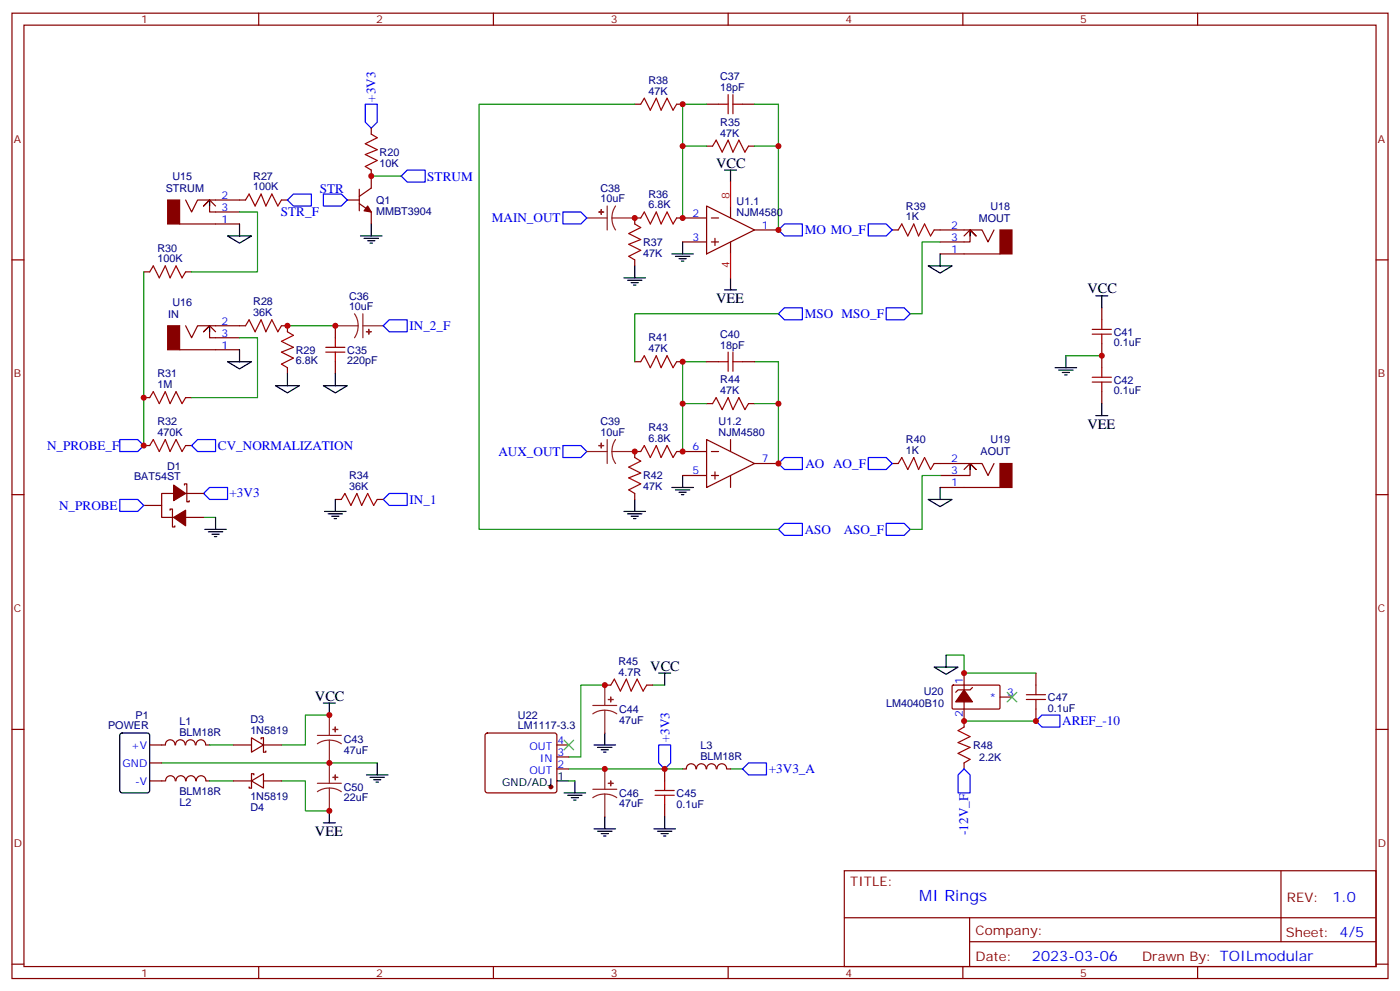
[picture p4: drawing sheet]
<svg xmlns="http://www.w3.org/2000/svg" width="412mm" height="292mm" viewBox="0 0 412 292" stroke-linecap="round" stroke-linejoin="round" font-family="sans-serif">
<g fill="none" stroke="#870000" stroke-width=".35">
<path d="M3.5 3.9h405.4v284.3h-405.4zM7.1 7.4h398.2v277.3h-398.2zM76.2 3.9v3.5M145.3 3.9v3.5M214.5 3.9v3.5M283.6 3.9v3.5M352.8 3.9v3.5M109.4 37.7v1.8M187 30.7h1.7M199.3 30.7h1.8M208.1 30.7h3.6M218.7 30.7h3.5"/>
<path d="M54.7 58.9l1.7 3.5 1.8-3.5h14.1M82.9 58.9h1.8M102.3 58.9h3.5M105.8 60l3.6 2.4v3.6M105.8 55.7v6.4M109.4 50.1v5.3l-3.6 2.5M208.1 43h1.8M220.5 43h1.7M3.5 76.6h3.6M52.9 66h17.7M63.5 60.7l-1.8-1.8-1.7 1.8 1.7-1.8v3.5h8.9M187 76.6v1.7"/>
<path d="M188.7 64.2h-1.7v1.8M199.3 64.2h8.8M201.1 71.3h7M208.1 60.7l14.1 7-14.1 7.1zM209.5 64.2h2.2M209.5 71.3h2.2M210.6 70.2v2.1M215.2 60.7v3.5M215.2 71.3v3.5M222.2 67.7h7.1M262.8 67.7h1.8M275.2 67.7h14.1l1.7 3.6 1.8-3.6"/>
<path d="M276.9 74.8h17.7M284 69.5l1.8-1.8 1.7 1.8-1.7-1.8v3.6h-8.9M405.3 76.6h3.6M42.3 80.1h1.8M54.7 96l1.7 3.5 1.8-3.5h14.1M54.7 80.1h1.7M63.5 97.7l-1.8-1.7-1.7 1.7 1.7-1.7v3.5h8.9M82.9 96h1.8v1.7M98.8 96v3.5M324.6 90.7v3.5M42.3 117.1h1.8M52.9 103h17.7"/>
<path d="M54.7 117.1h1.7M84.7 108.3v1.8M98.8 106.5v3.6M187 106.5h1.7M199.3 106.5h1.8M208.1 106.5h3.6M208.1 118.9h1.8M218.7 106.5h3.5M220.5 118.9h1.7M324.6 101.2v7.1M324.6 115.4v3.5M42.3 131.2h1.8"/>
<path d="M54.7 131.2h1.7M188.7 133h-1.7v1.8M199.3 133h8.8M208.1 129.5l14.1 7-14.1 7.1zM209.5 133h2.2M210.6 139v2.1M215.2 129.5v3.5M222.2 136.5h7.1M262.8 136.5h1.8M275.2 136.5h14.1l1.7 3.6 1.8-3.6M284 138.3l1.8-1.8 1.7 1.8-1.7-1.8v3.6h-8.9M3.5 145.7h3.6"/>
<path d="M42.3 148.9h5.3M50.1 150.3v-.4h.7v5.3h.7v-.3M51.2 145.3h-3.6v7.1h3.6M54.3 142.9v-.4h.7v5.3h.7v-.3M54.7 152.4h5.3M54.7 145.3h5.3M98.8 147.1h1.7M111.1 147.1h1.8M187 145.3v1.8M201.1 140.1h7M209.5 140.1h2.2M215.2 140.1v3.5"/>
<path d="M276.9 143.6h17.7M405.3 145.7h3.6M284 198.3v15.8M305.2 198.3v3.5M3.5 214.8h3.6M44.1 219.4h4.6M48.7 219.4a1.41 1.41 0 0 1 1.4-1.5 1.41 1.41 0 0 1 1.4 1.5M51.7 219.4a1.41 1.41 0 0 1 1.4-1.5 1.41 1.41 0 0 1 1.4 1.5M54.7 219.4a1.41 1.41 0 0 1 1.4-1.5 1.41 1.41 0 0 1 1.4 1.5M57.7 219.4a1.41 1.41 0 0 1 1.5-1.5 1.41 1.41 0 0 1 1.4 1.5M60.7 219.4h1M68.8 219.4h5.3"/>
<path d="M74.1 217.3l3.5 2.1-3.5 2.1zM76.9 217.7v-.4h.7v4.2h.7v-.3M77.6 219.4h5.3M143.1 216.1l.5-.2h19.7l.5 .2 .2 .5v16.2l-.2 .5-.5 .2h-19.7l-.5-.2-.2-.5v-16.2zM164 219.4h3.6M178.2 201.8h1.7M190.5 201.8h1.8M280.5 202l.3-.2h13.6l.2 .3-.1 6.6-.3 .1h-13.6l-.1-.3zM286.5 202.5l-.7 .7h-3.6l-.7 .7M294.6 205.3h3.5M305.2 208.8v3.6M405.3 214.8h3.6"/>
<path d="M44.1 230h4.6M44.1 224.7h3.5M51.6 230a1.41 1.41 0 0 0-1.4-1.5 1.41 1.41 0 0 0-1.4 1.5M54.7 230a1.41 1.41 0 0 0-1.4-1.5 1.41 1.41 0 0 0-1.5 1.5M57.6 230a1.41 1.41 0 0 0-1.4-1.5 1.41 1.41 0 0 0-1.4 1.5M60.6 230a1.41 1.41 0 0 0-1.4-1.5 1.41 1.41 0 0 0-1.4 1.5M60.7 230h1M68.8 230h5.3M74.1 230l3.5-2.1v4.2zM74.8 228.2v-.3h-.7v4.2h-.7v-.3M77.6 230h5.3M164 226.5h3.6"/>
<path d="M164 223h3.6M195.8 226.5v3.5M195.8 237.1v3.5M205 226.5a1.41 1.41 0 0 0-1.4-1.5 1.41 1.41 0 0 0-1.4 1.5h-1.1M205.2 226.5a1.41 1.41 0 0 1 1.4-1.5 1.41 1.41 0 0 1 1.4 1.5M208.2 226.5a1.41 1.41 0 0 1 1.4-1.5 1.41 1.41 0 0 1 1.4 1.5M211.2 226.5a1.41 1.41 0 0 1 1.4-1.5 1.41 1.41 0 0 1 1.4 1.5M214.1 226.5h1.1M284 224.7v1.8M248.7 256.5h156.6v28.2h-156.6zM377.3 256.5v20.9M248.7 270.3h156.5"/>
<path d="M285.6 277.4h119.6M285.6 270.3v14.1M3.5 284h3.6M76.2 284.7v3.5M145.3 284.7v3.5M214.5 284.7v3.5M283.6 284.7v3.5M352.8 284.7v3.5M405.3 284h3.6"/>
</g>
<g fill="none" stroke="#00f" stroke-width=".35">
<path d="M107.6 30.7h3.5v5.3l-1.7 1.7-1.8-1.7zM86.4 57.2h5.3v3.5h-5.3l-1.7-1.8zM95.2 57.2h5.3l1.8 1.7-1.8 1.8h-5.3zM118.2 51.9l1.7-1.8h5.3v3.5h-5.3zM165.8 62.4h5.3l1.8 1.8-1.8 1.8h-5.3zM229.3 67.7l1.8-1.7h5.3v3.5h-5.3zM255.8 66h5.3l1.7 1.7-1.7 1.8h-5.3zM112.9 96l1.8-1.8h5.2v3.5h-5.2zM229.3 92.4l1.8-1.7h5.3v3.5h-5.3zM261.1 90.7h5.2l1.8 1.7-1.8 1.8h-5.2zM35.3 129.5h5.3l1.7 1.7-1.7 1.8h-5.3zM56.4 131.2l1.8-1.7h5.3v3.5h-5.3z"/>
<path d="M165.8 131.2h5.3l1.8 1.8-1.8 1.8h-5.3zM229.3 136.5l1.8-1.7h5.3v3.5h-5.3zM255.8 134.8h5.3l1.7 1.7-1.7 1.8h-5.3zM35.3 147.1h5.3l1.7 1.8-1.7 1.7h-5.3zM60 145.3l1.7-1.7h5.3v3.5h-5.3zM112.9 147.1l1.8-1.8h5.2v3.6h-5.2zM229.3 155.9l1.8-1.7h5.3v3.5h-5.3zM261.1 154.2h5.2l1.8 1.7-1.8 1.8h-5.2zM194 219.4h3.6v5.3l-1.8 1.8-1.8-1.8zM306.9 210.6h5.3v3.5h-5.3l-1.7-1.7zM218.7 226.5l1.8-1.8h5.3v3.5h-5.3zM282.2 228.2l1.8-1.7 1.8 1.7v5.3h-3.6z"/>
</g>
<g fill="none" stroke="#a10000" stroke-width=".35">
<path d="M109.4 39.5l1.7 1.1-3.5 1.7 3.5 1.8-3.5 1.4 3.5 1.8-3.5 1.7 1.8 1.1M188.7 30.7l1.1-1.8 1.8 3.6 1.7-3.6 1.4 3.6 1.8-3.6 1.8 3.6 1-1.8M211.7 30.7h2.8M214.5 27.9v5.6M215.9 30.7h2.8M215.9 27.9v5.6M72.3 58.9l1.1-1.7 1.7 3.5 1.8-3.5 1.4 3.5 1.8-3.5 1.7 3.5 1.1-1.8M209.9 43l1.1-1.7 1.7 3.5 1.8-3.5 1.4 3.5 1.8-3.5 1.7 3.5 1.1-1.8M187 66l1.7 1-3.5 1.8 3.5 1.8-3.5 1.4 3.5 1.7-3.5 1.8 1.8 1.1M188.7 64.2l1.1-1.8 1.8 3.6 1.7-3.6 1.4 3.6 1.8-3.6 1.8 3.6 1-1.8M264.6 67.7l1-1.7 1.8 3.5 1.8-3.5 1.4 3.5 1.7-3.5 1.8 3.5 1.1-1.8M44.1 80.1l1.1-1.8 1.7 3.5 1.8-3.5 1.4 3.5 1.8-3.5 1.7 3.5 1.1-1.7"/>
<path d="M72.3 96l1.1-1.8 1.7 3.5 1.8-3.5 1.4 3.5 1.8-3.5 1.7 3.5 1.1-1.7M84.7 97.7l1.7 1.1-3.5 1.7 3.5 1.8-3.5 1.4 3.5 1.8-3.5 1.7 1.8 1.1M98.8 99.5v2.8M321.7 98.4h5.7M321.7 97h5.7M324.6 94.2v2.8M324.6 98.4v2.8M44.1 117.1l1.1-1.7 1.7 3.5 1.8-3.5 1.4 3.5 1.8-3.5 1.7 3.5 1.1-1.8M96 102.3h5.6M96 103.7h5.6M98.8 103.7v2.8M188.7 106.5l1.1-1.7 1.8 3.5 1.7-3.5 1.4 3.5 1.8-3.5 1.8 3.5 1-1.8"/>
<path d="M209.9 118.9l1.1-1.8 1.7 3.6 1.8-3.6 1.4 3.6 1.8-3.6 1.7 3.6 1.1-1.8M211.7 106.5h2.8M214.5 103.7v5.7M215.9 103.7v5.7M215.9 106.5h2.8M321.7 112.5h5.7M321.7 111.1h5.7M324.6 108.3v2.8M324.6 112.5v2.9M44.1 131.2l1.1-1.7 1.7 3.5 1.8-3.5 1.4 3.5 1.8-3.5 1.7 3.5 1.1-1.8M187 134.8l1.7 1-3.5 1.8 3.5 1.7-3.5 1.5 3.5 1.7-3.5 1.8 1.8 1M188.7 133l1.1-1.8 1.8 3.6 1.7-3.6 1.4 3.6 1.8-3.6 1.8 3.6 1-1.8"/>
<path d="M264.6 136.5l1-1.7 1.8 3.5 1.8-3.5 1.4 3.5 1.7-3.5 1.8 3.5 1.1-1.8M100.5 147.1l1.1-1.8 1.8 3.6 1.7-3.6 1.4 3.6 1.8-3.6 1.8 3.6 1-1.8M179.9 201.8l1.1-1.8 1.7 3.6 1.8-3.6 1.4 3.6 1.8-3.6 1.7 3.6 1.1-1.8M284 214.1l-1.8 1.1 3.6 1.8-3.6 1.7 3.6 1.4-3.6 1.8 3.6 1.8-1.8 1M302.3 206h5.7M302.3 204.6h5.7M305.2 201.8v2.8M305.2 206v2.8M193 234.2h5.6M193 232.8h5.6M195.8 230v2.8M195.8 234.2v2.9"/>
</g>
<g fill="#870000" stroke="#870000" stroke-width=".35">
<path d="M108.3 60.7l1.1 1.7-2.2-.3z"/>
<path d="M49.4 58.9h3.5v7.1h-3.5z"/>
<path d="M49.4 96h3.5v7h-3.5z"/>
<path d="M294.6 67.7h3.5v7.1h-3.5z"/>
<path d="M294.6 136.5h3.5v7.1h-3.5z"/>
<path d="M284 203.2l2.5 3.5h-5z"/>
<path d="M51.2 142.9l3.5 2.4-3.5 2.2z"/>
<path d="M51.2 152.4l3.5-2.1v4.6z"/>
<circle cx="162.3" cy="231.8" r=".53"/>
</g>
<g fill="none" stroke="#008700" stroke-width=".35">
<path d="M187 30.7h-45.9v125.2h88.2M208.1 30.7h-7v33.5M222.2 30.7h7.1v37M109.4 51.9h8.8M201.1 43h7M222.2 43h7.1M70.6 62.4h5.2v17.7h-19.4M276.9 71.3h-5.3v21.1h-3.5M42.3 80.1v51.1M70.6 99.5h5.2v17.6h-19.4M84.7 96h14.1M229.3 92.4h-42.3v14.1"/>
<path d="M201.1 118.9h7M208.1 106.5h-7v26.5M222.2 106.5h7.1v30M222.2 118.9h7.1M314 104.8h10.6M60 152.4h3.5M276.9 140.1h-5.3v15.8h-3.5M278.7 193h5.3v5.3h21.2M61.7 219.4h7.1M97 210.6h-7v8.8h-7.1M178.2 201.8h-7.1v21.2h-3.5M192.3 201.8h3.5"/>
<path d="M284 212.4h21.2M47.6 224.7h63.5M61.7 230h7.1M82.9 230h7.1v8.8h7M167.6 230h1.7M167.6 226.5h33.5M215.2 226.5h3.5"/>
</g>
<g fill="none" stroke="#000" stroke-width=".35">
<path d="M61.7 58.9v1.8M213.4 50.1h3.6M215.2 50.1v3.5M67 69.5h7.1l-3.5 2.1zM70.6 66v3.5M106.2 69.5h6.3M107.2 70.2h4.3M108.3 70.9h2.1M109 71.6h.7M109.4 66v3.5M187 78.3v3.5M197.9 74.8h6.4"/>
<path d="M199 75.5h4.2M200 76.2h2.1M200.7 76.9h.7M201.1 71.3v3.5M273.4 78.3h7.1l-3.6 2.1zM276.9 74.8v3.5M285.8 67.7v1.8M61.7 96v1.7M183.8 81.8h6.3M184.9 82.6h4.2M185.9 83.3h2.1M186.6 84h.7"/>
<path d="M213.4 85.4h3.6M215.2 81.8v3.6M322.8 87.1h3.5M324.6 87.1v3.6M67 106.5h7.1l-3.5 2.2zM70.6 103v3.5M81.1 113.6h7.1l-3.5 2.1zM84.7 110.1v3.5M95.2 113.6h7.1l-3.5 2.1zM98.8 110.1v3.5M310.8 108.3h6.3M311.9 109h4.2"/>
<path d="M312.9 109.7h2.1M313.6 110.4h.7M314 104.8v3.5M324.6 118.9v3.5M285.8 136.5v1.8M322.8 122.4h3.5M60.3 155.9h6.4M61.4 156.6h4.2M62.4 157.3h2.2M63.1 158h.8M63.5 152.4v3.5M95.6 150.6h6.4"/>
<path d="M96.7 151.3h4.2M97.7 152h2.1M98.4 152.8h.7M98.8 147.1v3.5M183.8 150.6h6.3M184.9 151.3h4.2M185.9 152h2.1M186.6 152.8h.7M187 147.1v3.5M197.9 143.6h6.4M199 144.3h4.2M200 145h2.1"/>
<path d="M200.7 145.7h.7M201.1 140.1v3.5M273.4 147.1h7.1l-3.6 2.1zM276.9 143.6v3.5M194 198.3h3.6M195.8 198.3v3.5M275.2 196.5h7l-3.5 2.1zM278.7 193v3.5M35.5 216.1l.5-.2h7.4l.6 .4 .1 16.5-.5 .7h-7.6l-.7-.4v-16.5zM95.2 207.1h3.6M97 207.1v3.5M175 219.4h6.3"/>
<path d="M178.2 215.9v3.5M97 238.8v3.6M107.9 228.2h6.4M109 229h4.2M110.1 229.7h2.1M110.8 230.4h.7M111.1 224.7v3.5M164 230h3.6M166.2 233.5h6.3M167.2 234.2h4.2M168.3 235h2.1M169 235.7h.7"/>
<path d="M169.3 230v3.5M176 220.1h4.3M177.1 220.8h2.1M177.8 221.5h.7M95.2 242.4h3.6M175 244.1h6.3M176 244.8h4.3M177.1 245.5h2.1M177.8 246.2h.7M178.2 240.6v3.5M192.6 244.1h6.4M193.7 244.8h4.2"/>
<path d="M194.7 245.5h2.1M195.4 246.2h.7M195.8 240.6v3.5"/>
</g>
<g fill="none" stroke="#8c2424" stroke-width=".35">
<path d="M172.9 64.2h6M178.9 60.7v7M180.3 64.2l.2 1.9 .8 1.6M180.3 64.2h6.7M181.3 60.7l-.8 1.7-.2 1.8M98.8 96h6.7M104.4 92.4l.8 1.7 .3 1.9M105.5 96l-.3 1.8-.8 1.7M106.9 96h6M106.9 92.4v7.1M172.9 133h6M178.9 129.5v7"/>
<path d="M180.3 133l.2 1.8 .8 1.7M180.3 133h6.7M181.3 129.5l-.8 1.6-.2 1.9M93.5 216.6h7M97 218l-1.8 .3-1.7 .8M97 218l1.9 .3 1.6 .8M97 210.6v6M97 218v12.7M174.6 207.8h7.1M178.2 209.2l-1.9 .2-1.7 .9M178.2 209.2l1.8 .2 1.7 .9M178.2 201.8v6"/>
<path d="M178.2 209.2v6.7M93.5 230.7h7M97 232.1l-1.8 .3-1.7 .8M97 232.1l1.9 .3 1.6 .8M97 232.1v6.7M174.6 232.5h7.1M178.2 233.9l-1.9 .2-1.7 .9M178.2 233.9l1.8 .2 1.7 .9M178.2 226.5v6M178.2 233.9v6.7"/>
</g>
<g fill="#8c2424" stroke="#8c2424" stroke-width=".35">
<path d="M108.6 97l.1 1.4z"/>
<path d="M107.9 97.7h1.5z"/>
<path d="M177.1 61.7v1.4z"/>
<path d="M176.4 62.4l1.4 .1z"/>
<path d="M177.1 130.5v1.4z"/>
<path d="M176.4 131.2l1.4 .1z"/>
<path d="M98.1 229h1.4z"/>
<path d="M98.7 228.2l.1 1.5z"/>
<path d="M98.1 214.8l1.4 .1z"/>
<path d="M98.7 214.1l.1 1.4z"/>
<path d="M179.2 206l1.4 .1z"/>
<path d="M179.9 205.3v1.4z"/>
<path d="M179.2 230.7l1.4 .1z"/>
<path d="M179.9 230v1.4z"/>
</g>
<path d="M166.2 218l2.8 2.8M169 218l-2.8 2.8M296.7 203.9l2.8 2.8M299.5 203.9l-2.8 2.8" fill="none" stroke="#3c3" stroke-width=".35"/>
<path d="M215.2 53.6v7.1M215.2 74.8v7" fill="none" stroke="#f00" stroke-width=".35"/>
<g fill="#c00">
<circle cx="109.4" cy="51.9" r=".88"/>
<circle cx="98.8" cy="96" r=".88"/>
<circle cx="84.7" cy="96" r=".88"/>
<circle cx="42.3" cy="117.1" r=".88"/>
<circle cx="201.1" cy="43" r=".88"/>
<circle cx="187" cy="64.2" r=".88"/>
<circle cx="201.1" cy="30.7" r=".88"/>
<circle cx="187" cy="133" r=".88"/>
<circle cx="201.1" cy="106.5" r=".88"/>
<circle cx="201.1" cy="118.9" r=".88"/>
<circle cx="324.6" cy="104.8" r=".88"/>
<circle cx="97" cy="238.8" r=".88"/>
<circle cx="97" cy="210.6" r=".88"/>
<circle cx="97" cy="224.7" r=".88"/>
<circle cx="178.2" cy="201.8" r=".88"/>
<circle cx="195.8" cy="226.5" r=".88"/>
<circle cx="178.2" cy="226.5" r=".88"/>
<circle cx="305.2" cy="212.4" r=".88"/>
<circle cx="284" cy="198.3" r=".88"/>
<circle cx="284" cy="212.4" r=".88"/>
<circle cx="201.1" cy="64.2" r=".88"/>
<circle cx="201.1" cy="133" r=".88"/>
<circle cx="42.3" cy="131.2" r=".88"/>
<circle cx="229.3" cy="43" r=".88"/>
<circle cx="229.3" cy="118.9" r=".88"/>
<circle cx="229.3" cy="136.5" r=".88"/>
<circle cx="229.3" cy="67.7" r=".88"/>
</g>
<text font-size="4.6" fill="#00f" x="270.8" y="265.5">MI Rings</text>
<g font-size="4.2">
<text x="211" y="49.4">VCC</text>
<text x="211" y="89.3">VEE</text>
<text x="320.3" y="86.4">VCC</text>
<text x="320.3" y="126.3">VEE</text>
<text x="191.6" y="197.6">VCC</text>
<text x="92.8" y="206.4">VCC</text>
<text x="92.8" y="246.2">VEE</text>
</g>
<g font-size="4.2" fill="#00f">
<text x="392.5" y="265.7">1.0</text>
<text x="304" y="283.1">2023-03-06</text>
</g>
<g font-size="3.9" fill="#00f">
<text x="110.6" y="30" transform="rotate(-90 110.6 30)">+3V3</text>
<text x="125.9" y="53.2">STRUM</text>
<text x="94.2" y="56.7">STR</text>
<text x="82.8" y="63.7">STR_F</text>
<text x="144.9" y="65.5">MAIN_OUT</text>
<text x="237.1" y="69">MO MO_F</text>
<text x="237.1" y="93.7">MSO MSO_F</text>
<text x="120.6" y="97.3">IN_2_F</text>
<text x="13.9" y="132.5">N_PROBE_F</text>
<text x="64.2" y="132.6">CV_NORMALIZATION</text>
<text x="146.8" y="134.3">AUX_OUT</text>
<text x="237.2" y="137.8">AO AO_F</text>
<text x="67.6" y="146.5">+3V3</text>
<text x="120.6" y="148.5">IN_1</text>
<text x="17.4" y="150.1">N_PROBE</text>
<text x="237.1" y="157.2">ASO</text>
<text x="248.6" y="157.2">ASO_F</text>
<text x="312.9" y="213.7">AREF_-10</text>
<text x="197.2" y="218.6" transform="rotate(-90 197.2 218.6)">+3V3</text>
<text x="226.5" y="227.8">+3V3_A</text>
<text x="285.2" y="245.9" transform="rotate(-90 285.2 245.9)">-12V_F</text>
</g>
<g font-size="3.9" fill="#800">
<text x="250.5" y="261.1">TITLE:</text>
<text x="379.1" y="265.7">REV:</text>
<text x="287.4" y="275.3">Company:</text>
<text x="378.7" y="275.9">Sheet: 4/5</text>
<text x="287.4" y="282.9">Date:</text>
<text x="336.4" y="283">Drawn By: TOILmodular</text>
</g>
<g font-size="3.2" fill="#800">
<text x="41.6" y="6.9">1</text>
<text x="110.8" y="6.9">2</text>
<text x="179.9" y="6.9">3</text>
<text x="249.1" y="6.9">4</text>
<text x="318.2" y="6.9">5</text>
<text x="4.1" y="42">A</text>
<text x="405.9" y="42">A</text>
<text x="4.1" y="111.1">B</text>
<text x="405.9" y="111.1">B</text>
<text x="4.1" y="180.3">C</text>
<text x="405.9" y="180.3">C</text>
<text x="4.1" y="249.4">D</text>
<text x="405.9" y="249.4">D</text>
<text x="41.6" y="287.7">1</text>
<text x="110.8" y="287.7">2</text>
<text x="179.9" y="287.7">3</text>
<text x="249.1" y="287.7">4</text>
<text x="318.2" y="287.7">5</text>
</g>
<g font-size="3.2" fill="#000080">
<text x="212.1" y="23.6">C37</text>
<text x="191" y="27.9">47K</text>
<text x="191" y="24.7">R38</text>
<text x="212.1" y="26.8">18pF</text>
<text x="212.2" y="40.2">47K</text>
<text x="212.2" y="37">R35</text>
<text x="111.8" y="45.9">R20</text>
<text x="50.8" y="53">U15</text>
<text x="74.6" y="52.9">R27</text>
<text x="111.8" y="49.1">10K</text>
<text x="48.8" y="56.5">STRUM</text>
<text x="74.6" y="56.1">100K</text>
<text x="176.9" y="59.6">10uF</text>
<text x="176.9" y="56.5">C38</text>
<text x="191" y="58.2">R36</text>
<text x="110.8" y="63.2">MMBT3904</text>
<text x="110.8" y="60">Q1</text>
<text x="191" y="61.4">6.8K</text>
<text x="217" y="63.6">NJM4580</text>
<text x="217" y="60.4">U1.1</text>
<text x="266.9" y="64.9">1K</text>
<text x="266.9" y="61.7">R39</text>
<text x="288.3" y="65.3">MOUT</text>
<text x="291.8" y="61.8">U18</text>
<text x="46.4" y="77.3">100K</text>
<text x="46.4" y="74.1">R30</text>
<text x="189.4" y="75.6">47K</text>
<text x="189.4" y="72.4">R37</text>
<text x="74.6" y="90">R28</text>
<text x="102.8" y="88.2">C36</text>
<text x="49.5" y="93.6">IN</text>
<text x="50.8" y="90">U16</text>
<text x="74.6" y="93.1">36K</text>
<text x="102.8" y="91.4">10uF</text>
<text x="191" y="100.5">R41</text>
<text x="212.1" y="99.5">C40</text>
<text x="328.1" y="98.9">C41</text>
<text x="87.1" y="107.3">6.8K</text>
<text x="87.1" y="104.2">R29</text>
<text x="102.3" y="107.3">220pF</text>
<text x="102.3" y="104.2">C35</text>
<text x="191" y="103.7">47K</text>
<text x="212.1" y="102.7">18pF</text>
<text x="328.1" y="102">0.1uF</text>
<text x="46.4" y="111.1">R31</text>
<text x="212.2" y="112.9">R44</text>
<text x="328.1" y="113">C42</text>
<text x="46.4" y="114.3">1M</text>
<text x="212.2" y="116.1">47K</text>
<text x="328.1" y="116.1">0.1uF</text>
<text x="46.4" y="125.2">R32</text>
<text x="176.9" y="125.3">C39</text>
<text x="211.7" y="125.1">U1.2</text>
<text x="46.4" y="128.4">470K</text>
<text x="176.9" y="128.4">10uF</text>
<text x="191" y="130.2">6.8K</text>
<text x="191" y="127">R43</text>
<text x="211.7" y="128.3">NJM4580</text>
<text x="266.9" y="130.5">R40</text>
<text x="291.8" y="130.6">U19</text>
<text x="266.9" y="133.7">1K</text>
<text x="288.8" y="134.1">AOUT</text>
<text x="39.5" y="141.5">BAT54ST</text>
<text x="49.2" y="138.3">D1</text>
<text x="102.8" y="141.1">R34</text>
<text x="189.4" y="141.2">R42</text>
<text x="102.8" y="144.3">36K</text>
<text x="189.4" y="144.4">47K</text>
<text x="182.2" y="195.8">R45</text>
<text x="182.2" y="199">4.7R</text>
<text x="182.4" y="210">C44</text>
<text x="261" y="208.2">LM4040B10</text>
<text x="272.1" y="204.7">U20</text>
<text x="308.7" y="209.7">0.1uF</text>
<text x="308.7" y="206.5">C47</text>
<text x="31.8" y="214.8">POWER</text>
<text x="40" y="211.7">P1</text>
<text x="52.8" y="213.7">L1</text>
<text x="73.7" y="213.1">D3</text>
<text x="152.6" y="214.8">LM1117-3.3</text>
<text x="152.6" y="211.7">U22</text>
<text x="182.4" y="213.1">47uF</text>
<text x="52.8" y="216.8">BLM18R</text>
<text x="73.7" y="216.3">1N5819</text>
<text x="101.2" y="222">47uF</text>
<text x="101.2" y="218.8">C43</text>
<text x="206.3" y="220.8">L3</text>
<text x="286.7" y="220.5">R48</text>
<text x="206.3" y="223.9">BLM18R</text>
<text x="288.4" y="224.1">2.2K</text>
<text x="101.2" y="232.9">C50</text>
<text x="52.8" y="234.2">BLM18R</text>
<text x="52.8" y="237.4">L2</text>
<text x="73.7" y="235.7">1N5819</text>
<text x="73.7" y="238.8">D4</text>
<text x="101.2" y="236.1">22uF</text>
<text x="182.4" y="237.8">47uF</text>
<text x="182.4" y="234.7">C46</text>
<text x="199.3" y="237.9">0.1uF</text>
<text x="199.3" y="234.7">C45</text>
</g>
<g font-size="3.2" fill="#00f">
<text x="65.3" y="58.6">2</text>
<text x="65.3" y="65.6">1</text>
<text x="65.3" y="62.1">3</text>
<text x="204" y="63.9">2</text>
<text x="204" y="70.9">3</text>
<text x="224.4" y="67.4">1</text>
<text x="280.2" y="67.4">2</text>
<text x="280.2" y="70.9">3</text>
<text x="280.2" y="74.4">1</text>
<text x="65.3" y="95.6">2</text>
<text x="65.3" y="99.1">3</text>
<text x="65.3" y="102.7">1</text>
<text x="204" y="132.6">6</text>
<text x="224.4" y="136.2">7</text>
<text x="280.2" y="136.2">2</text>
<text x="204" y="139.7">5</text>
<text x="280.2" y="143.2">1</text>
<text x="280.2" y="139.7">3</text>
<text x="283.6" y="201.4" transform="rotate(-90 283.6 201.4)">1</text>
<text x="291.5" y="206.4">*</text>
<text x="296.7" y="205">3</text>
<text x="283.6" y="211.2" transform="rotate(-90 283.6 211.2)">2</text>
<text x="38.6" y="220.5">+V</text>
<text x="156" y="220.8">OUT</text>
<text x="164.2" y="219.1">4</text>
<text x="36.1" y="225.8">GND</text>
<text x="156" y="227.9">OUT</text>
<text x="159" y="224.4">IN</text>
<text x="164.2" y="226.1">2</text>
<text x="164.2" y="222.6">3</text>
<text x="39.8" y="231.1">-V</text>
</g>
<g font-size="3.2" fill="#f00">
<text x="214.8" y="58.6" transform="rotate(-90 214.8 58.6)">8</text>
<text x="214.8" y="78.9" transform="rotate(-90 214.8 78.9)">4</text>
</g>
<g font-size="3.2">
<text x="148" y="231.4">GND/ADJ</text>
<text x="164.2" y="229.7">1</text>
</g>
</svg>
